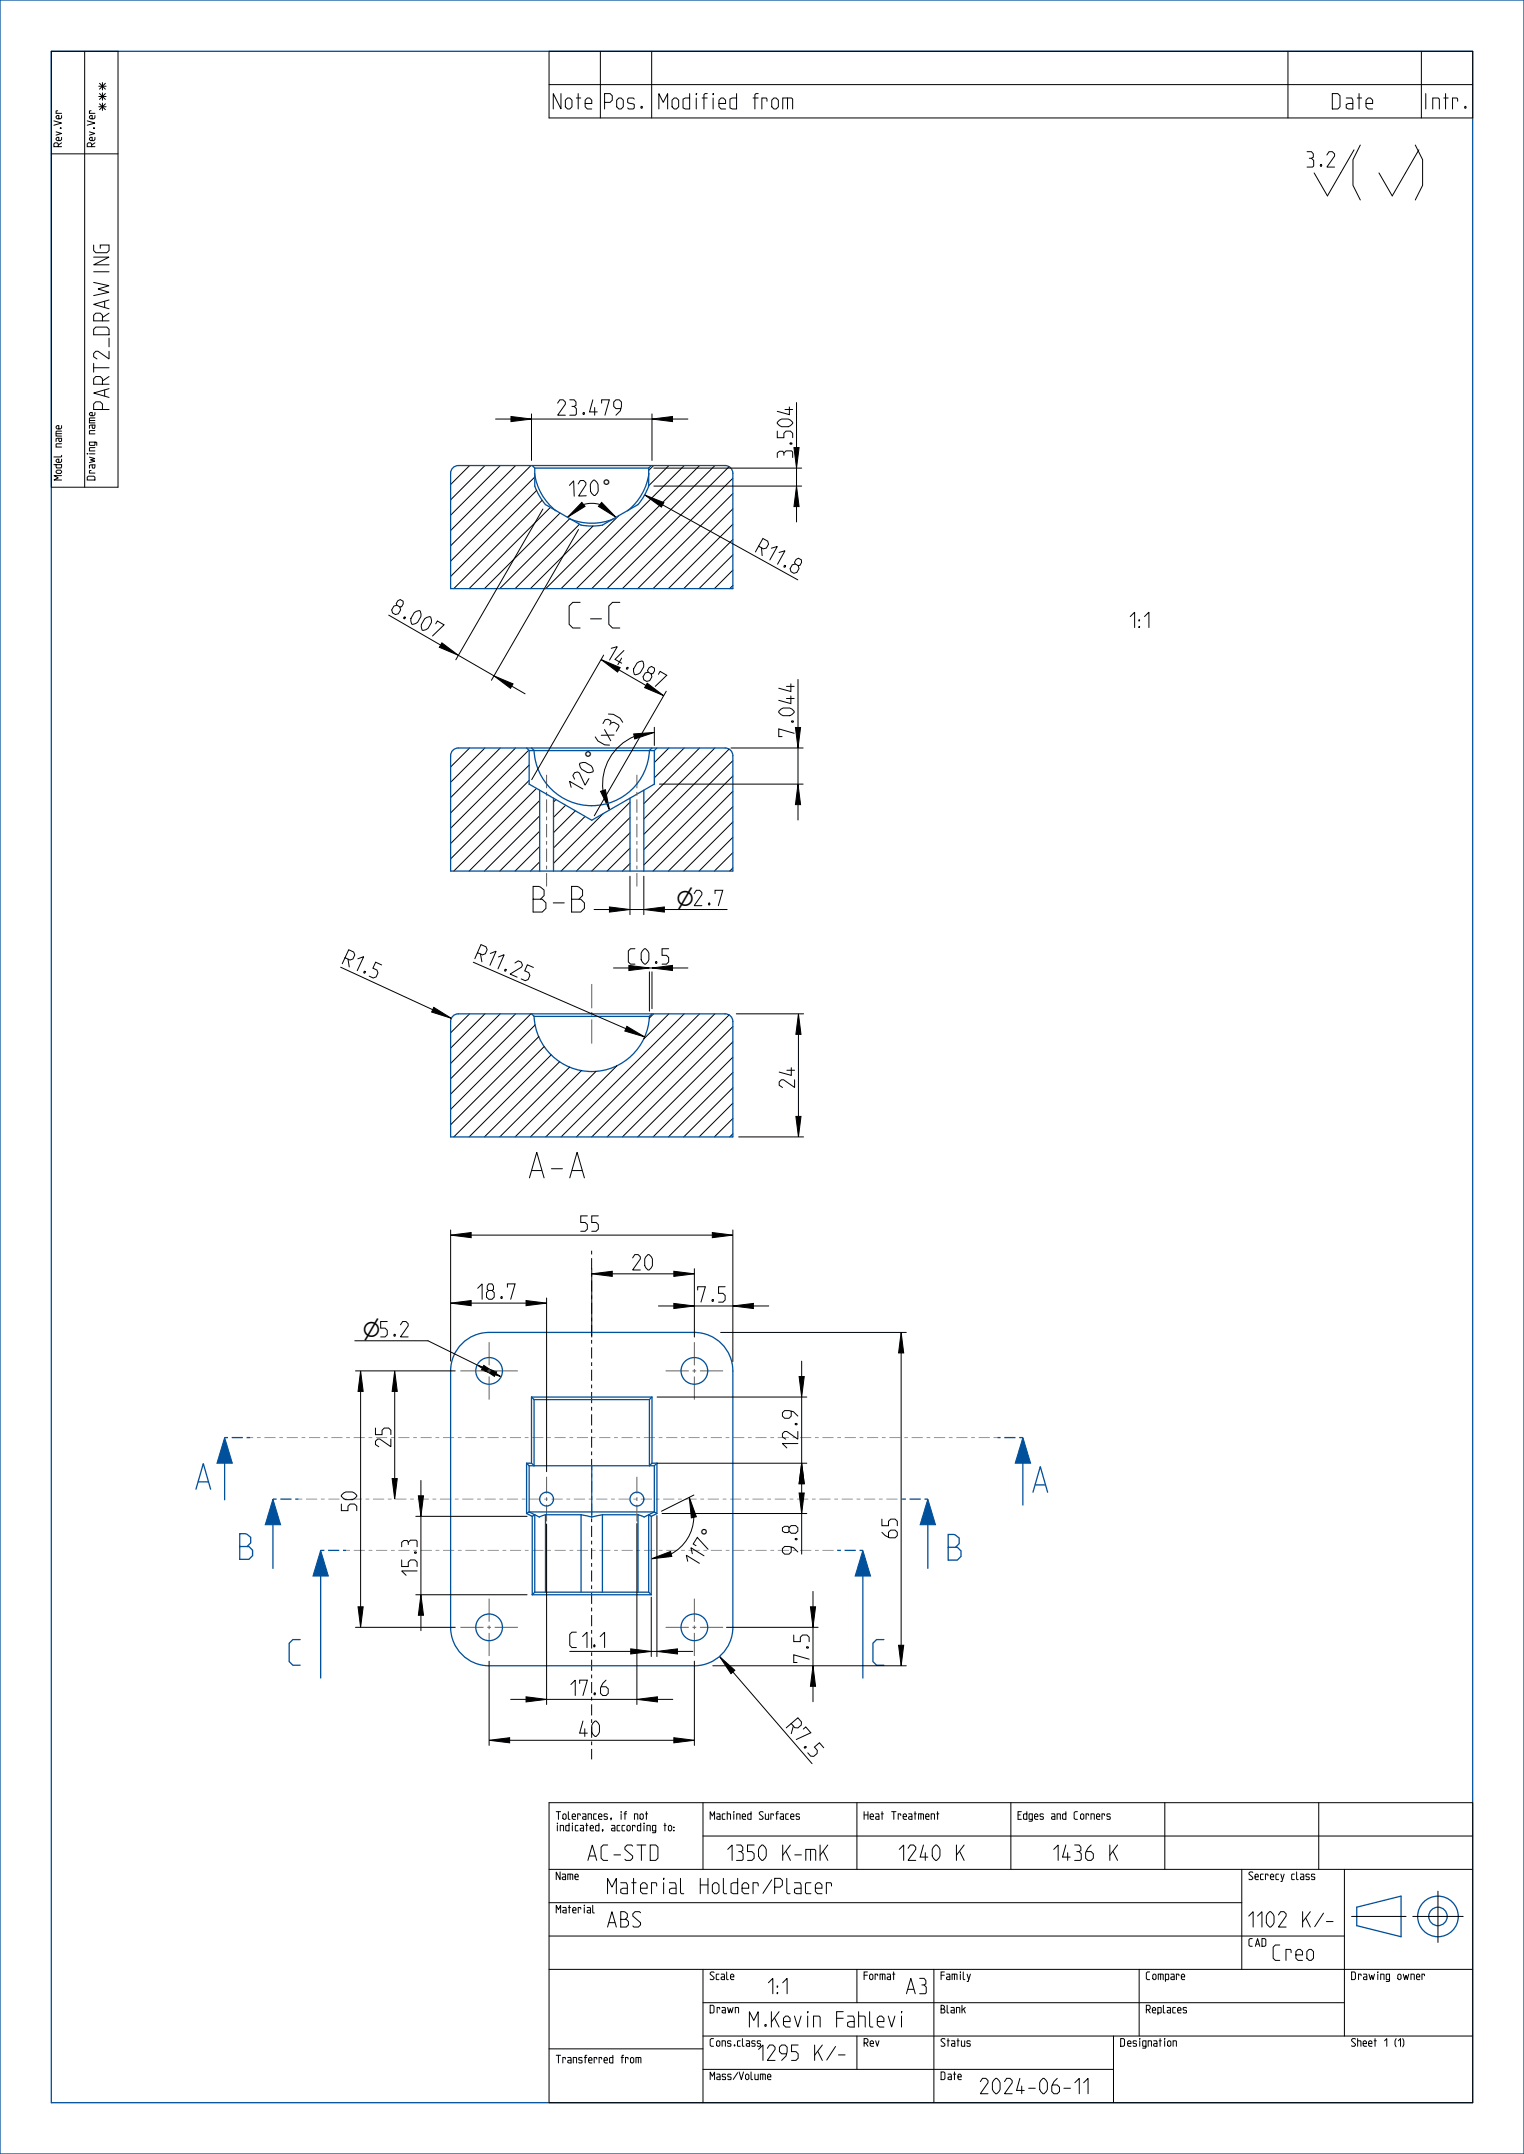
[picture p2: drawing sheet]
<svg xmlns="http://www.w3.org/2000/svg" width="297mm" height="420mm" viewBox="0 0 297 420" stroke-linecap="round" stroke-linejoin="round" font-family="sans-serif">
<path d="M89.3 90.8a1.5 1.5 0 0 0-1.5 1.5M104.2 94.8l.8 1.6 1.3 2M126.4 94.8l-.7 1.6-1.4 2M141.3 90.8a1.5 1.5 0 0 1 1.5 1.5M113.2 102.4l2.4 .2 1.8-.2M89.3 145.8a1.5 1.5 0 0 0-1.5 1.5M141.3 145.8a1.5 1.5 0 0 1 1.5 1.5M89.3 197.7a1.5 1.5 0 0 0-1.5 1.5M104.1 198.2a11.2 11.2 0 0 0 11.2 10.7 11.2 11.2 0 0 0 11.3-10.7M141.3 197.7a1.5 1.5 0 0 1 1.5 1.5" fill="none" stroke="#00509b" stroke-width=".25"/>
<g fill="none" stroke="#000" stroke-width=".19">
<path d="M91.5 90.8l-3.7 3.7M94.5 90.8l-6.7 6.7M97.5 90.8l-9.7 9.6M100.5 90.8l-12.7 12.6M103.5 90.8l-15.7 15.6M104.2 93l-16.4 16.4M104.6 95.6l-16.8 16.8M105.7 97.5l-17.3 17.3M107.3 98.9l-15.9 15.9M127.4 90.8l-1 .9M130.4 90.8l-4 3.9M133.3 90.8l-24 24"/>
<path d="M136.3 90.8l-24 24M139.3 90.8l-24 24M142.1 91l-23.8 23.8M142.8 93.2l-21.5 21.6M142.8 96.2l-18.5 18.6M142.8 99.2l-15.5 15.6M109.2 100l-14.8 14.8M111 101.1l-13.6 13.7M112.9 102.2l-12.5 12.6M115.6 102.6l-12.2 12.2M120.6 100.6l-14.2 14.2M142.8 102.2l-12.5 12.6"/>
<path d="M142.8 105.2l-9.6 9.6M142.8 108.2l-6.6 6.6M142.8 111.2l-3.6 3.6M142.8 114.2l-.6 .6M91.5 145.8l-3.7 3.7M94.5 145.8l-6.7 6.7M97.5 145.8l-9.7 9.7M100.5 145.8l-12.7 12.7M103 146.3l-15.2 15.2M103.1 149.2l-15.3 15.3M103.1 152.2l-15.3 15.3M104.6 153.7l-16.2 16.1"/>
<path d="M105.2 156.1l-13.8 13.7M105.2 159.1l-10.8 10.7M108.3 155.9l-.4 .5M110.2 157l-2.3 2.4M112.1 158.1l-4.2 4.3M114 159.2l-6.1 6.1M117.6 158.6l-9.7 9.7M122.8 156.4l-13.5 13.4M122.8 159.4l-10.5 10.4M130.4 145.8l-2.9 2.9M133.3 145.8l-5.8 5.9M136.3 145.8l-10.8 10.9"/>
<path d="M139.3 145.8l-13.8 13.9M142.1 146.1l-16.6 16.6M142.8 148.3l-17.3 17.4M142.8 151.3l-17.3 17.4M142.8 154.3l-15.5 15.5M142.8 157.3l-12.5 12.5M105.2 162.1l-7.8 7.7M105.2 165.1l-4.8 4.7M105.2 168l-1.8 1.8M122.8 162.4l-7.5 7.4M122.8 165.4l-4.5 4.4M122.8 168.4l-1.5 1.4"/>
<path d="M142.8 160.3l-9.6 9.5M142.8 163.3l-6.6 6.5M142.8 166.2l-3.6 3.6M142.8 169.2l-.6 .6M91.5 197.7l-3.7 3.7M94.5 197.7l-6.7 6.7M97.5 197.7l-9.7 9.7M100.5 197.7l-12.7 12.6M103.5 197.7l-15.7 15.6M104.3 199.8l-16.5 16.5M127.4 197.7l-.9 .8M130.4 197.7l-5 4.9"/>
<path d="M133.3 197.7l-24 24M136.3 197.7l-24 24M139.3 197.7l-24 24M142.1 197.9l-23.8 23.8M105 202.1l-17.2 17.2M106.1 204.1l-17.7 17.6M107.4 205.7l-16 16M109.1 207l-14.7 14.7M111 208.1l-13.6 13.6M113.3 208.7l-12.9 13M116.2 208.9l-12.8 12.8M120.3 207.8l-13.9 13.9"/>
<path d="M142.8 200.2l-21.5 21.5M142.8 203.1l-18.5 18.6M142.8 206.1l-15.5 15.6M142.8 209.1l-12.5 12.6M142.8 212.1l-9.6 9.6M142.8 215.1l-6.6 6.6M142.8 218.1l-3.6 3.6M142.8 221.1l-.6 .6"/>
</g>
<path d="M199.3 280.3l1.5 5h-3z" fill="#00509b"/>
<path d="M199.3 280.3l1.5 5h-3z" fill="none" stroke="#00509b" stroke-width=".19"/>
<path d="M201.3 291l1.4-5 1.5 5M201.8 289.5h1.9" fill="none" stroke="#00509b" stroke-width=".25"/>
<path d="M43.8 280.3l1.5 5h-3z" fill="#00509b"/>
<path d="M43.8 280.3l1.5 5h-3z" fill="none" stroke="#00509b" stroke-width=".19"/>
<path d="M38.2 290.4l1.4-5 1.4 5M38.7 288.9h1.9" fill="none" stroke="#00509b" stroke-width=".25"/>
<path d="M53.2 292.3l1.5 5h-3z" fill="#00509b"/>
<path d="M53.2 292.3l1.5 5h-3z" fill="none" stroke="#00509b" stroke-width=".19"/>
<path d="M46.7 301.6h1.4l.8-.8v-1l-.8-.6-.3-.1h-1.1v5h1.8l.7-.8v-1l-.7-.7h-.4" fill="none" stroke="#00509b" stroke-width=".25"/>
<path d="M180.8 292.3l1.5 5h-3z" fill="#00509b"/>
<path d="M180.8 292.3l1.5 5h-3z" fill="none" stroke="#00509b" stroke-width=".19"/>
<path d="M184.8 301.7h1.4l.7-.7v-1.1l-.7-.6-1.4-.1v5h1.8l.7-.7v-1.1l-.7-.7h-.4" fill="none" stroke="#00509b" stroke-width=".25"/>
<path d="M62.5 302.3l1.5 5h-3z" fill="#00509b"/>
<path d="M62.5 302.3l1.5 5h-3z" fill="none" stroke="#00509b" stroke-width=".19"/>
<path d="M58.5 319.7h-1.4l-.7 .7v3.6l.7 .7h1.4" fill="none" stroke="#00509b" stroke-width=".25"/>
<path d="M168.2 302.3l1.5 5h-3z" fill="#00509b"/>
<path d="M168.2 302.3l1.5 5h-3z" fill="none" stroke="#00509b" stroke-width=".19"/>
<g fill="none" stroke="#00509b" stroke-width=".25">
<path d="M0 0h297v420h-297zM10 10h277v400h-277zM87.8 92.3v22.5h55v-22.5M89.3 90.8h52M103.7 90.8l.5 .5M104.2 92.3a11.2 11.2 0 0 0 4.1 7.3M104.2 91.3v3.5M104.2 91.3h22.2M106.3 98.4l6.9 4M124.3 98.4l-6.9 4M126.4 91.3v3.5M126.5 92.3a11.3 11.3 0 0 1-4.2 7.3"/>
<path d="M126.9 90.8l-.5 .5M111.1 101.2a11.3 11.3 0 0 0 8.4 0M87.8 147.3v22.5h55v-22.5M89.3 145.8h52M102.6 145.8l.5 .5M103.1 146.3v6.6l12.2 7 12.2-7v-6.6M103.1 146.3h24.4M103.6 145.8l.5 .5a11.2 11.2 0 0 0 11.2 10.8 11.2 11.2 0 0 0 11.3-10.8l.5-.5M105.2 154.1v15.7M107.9 155.6v14.2M122.8 155.6v14.2M125.5 154.1v15.7"/>
<path d="M128 145.8l-.5 .5M87.8 199.2v22.5h55v-22.5M89.3 197.7h52M103.6 197.7l.5 .5M104.1 198.2h22.5M127.1 197.7l-.5 .5M89.7 262.4a7.5 7.5 0 0 1 5.6-2.6h40a7.5 7.5 0 0 1 7.5 7.5v50a7.5 7.5 0 0 1-7.5 7.5h-40a7.5 7.5 0 0 1-7.5-7.5v-50a7.5 7.5 0 0 1 1.9-4.9zM103.6 272.4v12.9M103.6 272.4l.5 .5M103.6 272.4h23.5M104.1 272.9v12.9M104.1 272.9h.1"/>
<path d="M104.1 272.9h22.5M126.6 272.9h.1M126.6 272.9v12.9M127.1 272.4l-.5 .5M127.1 272.4v12.9M43.8 285.3v7.1M53.2 297.3v8.5M102.6 285.3v9.8M102.6 295.1l1.1 .6M102.6 285.3l.5 .5M102.6 285.3h1M103.1 294.8l2 1 1.2-.4"/>
<path d="M103.1 285.8v9M103.1 294.8l-.5 .3M103.1 294.8h24.4M103.1 285.8h24.4M103.6 285.3l.5 .5M103.7 295.7v15.3M103.7 295.7l.5-.3v15.1M104.1 285.8h.1M106.3 295.4v15.1M106.3 295.4h6.9M113.2 295.4l2.1 .4M113.2 295.4v15.1"/>
<path d="M115.3 285.8v10M117.4 295.4l-2.1 .4M117.4 295.4h6.9M117.4 295.4v15.1M124.3 295.4v15.1M126.6 285.8h.1M126.9 295.7l-.5-.3v15.1M126.9 295.7v15.3M127.1 285.3l-.5 .5M127.1 285.3h.9M127.5 294.8l-2 1-1.2-.4M127.5 294.8l.5 .3"/>
<path d="M127.5 285.8v9M128 285.3l-.5 .5M128 295.1l-1.1 .6M128 285.3v9.8M180.8 297.3v8.5M199.3 285.3v8.2M62.5 307.3v19.9M103.7 311h23.2M104.2 310.5h22.2M104.2 310.5l-.5 .5M126.4 310.5l.5 .5M168.2 307.3v19.9"/>
<path d="M172.3 319.7h-1.5l-.7 .7v3.6l.7 .7h1.5M264.4 371.9l8.6-2.2v7.9l-8.6-2.1z"/>
<circle cx="95.3" cy="267.3" r="2.6"/>
<circle cx="135.3" cy="267.3" r="2.6"/>
<circle cx="106.5" cy="292.3" r="1.35"/>
<circle cx="124.1" cy="292.3" r="1.35"/>
<circle cx="95.3" cy="317.3" r="2.6"/>
<circle cx="135.3" cy="317.3" r="2.6"/>
<circle cx="280.2" cy="373.7" r="4"/>
<circle cx="280.2" cy="373.7" r="1.8"/>
</g>
<path d="M48.8 280.3h-5M53.2 292.3h5M175.8 292.3h5M199.3 280.3h-5M62.5 302.3h5M163.2 302.3h5" fill="none" stroke="#00509b" stroke-width=".25" stroke-dasharray=".7 .7 2.2 .7" stroke-linecap="butt"/>
<path d="M58.2 292.3h117.6M194.3 280.3h-145.5M67.5 302.3h95.7" fill="none" stroke="#9196a0" stroke-width=".19" stroke-dasharray=".7 .7 2.2 .7" stroke-linecap="butt"/>
<g fill="#000">
<path d="M99.6 81.2l4 .5-4 .5zM125.6 96.5l3.8 1.5-.5 .9zM127.1 81.7l4-.5v1zM155.2 94.8l.5 4h-1zM154.7 87.3h1l-.5 4zM113.4 98l.6 .7-3.4 2.2zM117.2 98l2.8 2.9-3.4-2.2zM86.1 125.3l3.2 2.5-3.7-1.6zM96.3 131.8l3.7 1.6-.5 .8zM117 154.3l1-.3 .8 3.9zM123.5 143.1l4-.3-3.8 1.3zM155 141.8h1l-.5 4z"/>
<path d="M155.5 152.9l.5 4h-1zM118.8 176.8l4 .5-4 .5zM125.5 177.3l4-.5v1zM84.5 196.4l3.5 2.2-3.9-1.3zM155.6 197.7l.5 4h-1zM122.2 200.1l3.4 2.1-3.8-1.2zM155.1 217.7h1l-.5 4zM87.8 240.8l4-.5v1zM87.8 254.1l4-.5v1zM102.5 253.6l4 .5-4 .5zM115.3 248.4l4-.5v1zM131.3 254.1l4 .5-4 .5z"/>
<path d="M131.3 247.9l4 .5-4 .5zM138.8 240.3l4 .5-4 .5zM142.8 254.6l4-.5v1zM175.6 259.8l.5 4h-1zM70.3 267.3l.5 4h-1zM76.9 267.3l.5 4h-1zM93 266.2l3.8 1.3-.4 .9zM94.3 266.2l3.4 2.3-3.9-1.4zM155.7 268.4h1l-.5 4zM76.4 288.3h1l-.5 4zM81.5 291.7h1l-.5 4zM134.3 292l1.4 3.7-1 .3z"/>
<path d="M156.2 285.3l.5 4h-1zM155.7 291.1h1l-.5 4zM69.8 313.3h1l-.5 4zM82 311l.5 4h-1zM126.9 304l3.8-1.5 .2 1zM157.9 313.3h1l-.5 4zM95.3 339.3l4-.5v1zM102.5 330.9l4 .5-4 .5zM124.1 331.4l4-.5v1zM122.9 321.5l4 .5-4 .5zM128 322l4-.5v1zM131.3 338.8l4 .5-4 .5z"/>
<path d="M140.2 323l3 2.7-.7 .6zM158.4 324.8l.5 4h-1zM175.1 320.8h1l-.5 4z"/>
</g>
<g fill="none" stroke="#000" stroke-width=".19">
<path d="M10 10h13v85h-13zM16.5 10v85M107 10h180v13h-180zM107 16.5h180M117 10v13M127 10v13M251 10v13M277 10v13M10 30h13M263.9 29.2l-5.2 9-2.6-4.5M18.2 47.8v1l.5 .5h2.1l.5-.5v-1h-1.8v.6M155.2 78.5v8.8"/>
<path d="M96.6 81.7h3M99.6 81.2l4 .5-4 .5zM103.6 80.7v9.1M103.6 81.7h23.5M105.8 99.3l-17 29.3M113.4 98l.6 .7-3.4 2.2zM113.7 98.4l1.6-.3 1.6 .3M117.2 98l2.8 2.9-3.4-2.2zM125.6 96.5l3.8 1.5-.5 .9zM127.1 81.7l4-.5v1zM127.1 80.7v9.1M127.4 94.8h28.8"/>
<path d="M127.4 91.3h28.8M129.1 98.4l26.4 14.7M131.1 81.7h3M154.7 87.3h1l-.5 4zM155.2 94.8l.5 4h-1zM155.2 91.3v3.5M155.2 98.8v3M75.8 119.9l10.1 5.9M112.7 103.3l-16.9 29.3M86.1 125.3l3.2 2.5-3.7-1.6zM89.3 127.8l7 4M96.3 131.8l3.7 1.6-.5 .8z"/>
<path d="M99.7 133.8l2.6 1.5M117.6 127.7l-14 24.3M129.8 134.8l-14 24.3M155.5 132.5v9.3M117 154.3l1-.3 .8 3.9zM123.5 143.1l4-.3-3.8 1.3zM123.6 143.6a10.1 10.1 0 0 0-6.1 10.5M127.5 141.8v3.5M128.5 152.9h28M142.5 145.8h14M155 141.8h1l-.5 4zM155.5 152.9l.5 4h-1z"/>
<path d="M155.5 145.8v7.1M155.5 156.9v3M115.8 177.3h3M118.8 176.8l4 .5-4 .5zM122.8 177.3h2.7M122.8 170.8v7.5M125.5 177.3l4-.5v1zM125.5 170.8v7.5M129.5 177.3h12.2M66.4 188.6l17.9 8.3M84.5 196.4l3.5 2.2-3.9-1.3zM92.2 187.6l29.8 13"/>
<path d="M119.6 188.7h3M126.6 189.5v7.7M127.1 189.5v7.2M131.1 188.7h3M143.5 197.7h13.1M155.6 197.7l.5 4h-1zM122.2 200.1l3.4 2.1-3.8-1.2zM155.1 217.7h1l-.5 4zM155.6 201.7v16M87.8 239.8v25.6M142.8 239.8v25.7M144 221.7h12.6"/>
<path d="M87.8 240.8l4-.5v1zM87.8 254.1l4-.5v1zM91.8 254.1h10.7M91.8 240.8h47M102.5 253.6l4 .5-4 .5zM106.5 253.1v33.9M115.3 248.4l4-.5v1zM115.3 247.4v13.3M119.3 248.4h12M128.3 254.6h3M131.3 254.1l4 .5-4 .5zM131.3 247.9l4 .5-4 .5z"/>
<path d="M135.3 247.4v13.3M135.3 254.6h7.5M138.8 240.3l4 .5-4 .5zM140.4 259.8h36.2M142.8 254.6l4-.5v1zM146.8 254.6h3M175.6 259.8l.5 4h-1zM69.1 261.4h14.3l9.6 4.8M69.3 267.3h19.4M70.3 267.3l.5 4h-1zM70.3 271.3v42M76.9 267.3l.5 4h-1z"/>
<path d="M76.9 271.3v17M93 266.2l3.8 1.3-.4 .9zM94.3 266.2l3.4 2.3-3.9-1.4zM128.1 272.4h29.1M155.7 268.4h1l-.5 4zM156.2 265.4v3M156.2 272.4v12.9M175.6 263.8v57M76.4 288.3h1l-.5 4zM81 295.7h21.7M81.5 291.7h1l-.5 4zM82 288.7v3"/>
<path d="M82 295.7v15.3M106.5 297.2v35.2M124.1 297.1v35.3M128 295.5v27.5M128.1 285.3h29.1M129 295.1h28.2M134.3 292l1.4 3.7-1 .3zM135.2 295.9a8.3 8.3 0 0 1-4.4 7.1M135.2 291.5l-6.3 3.2M155.7 291.1h1l-.5 4zM156.2 285.3l.5 4h-1zM156.2 289.3v13.7"/>
<path d="M69.3 317.3h19.4M69.8 313.3h1l-.5 4zM81 311h21.7M82 311l.5 4h-1zM82 315v3M126.9 304l3.8-1.5 .2 1zM126.9 311.4v11.6M141.6 317.3h17.8M157.9 313.3h1l-.5 4zM158.4 310.3v3M158.4 317.3v7.5M95.3 339.3l4-.5v1z"/>
<path d="M95.3 323.9v16.4M99.3 339.3h32M99.5 331.4h3M102.5 330.9l4 .5-4 .5zM106.5 331.4h17.6M111 322h11.9M122.9 321.5l4 .5-4 .5zM124.1 331.4l4-.5v1zM126.9 322h1.1M128 322l4-.5v1zM128.1 331.4h3M131.3 338.8l4 .5-4 .5z"/>
<path d="M132 322h3M135.3 323.9v16.4M138.9 324.8h37.7M140.2 323l3 2.7-.7 .6zM142.8 326l15.5 17.9M158.4 324.8l.5 4h-1zM158.4 328.8v3M175.1 320.8h1l-.5 4zM107 351.5h180v58.5h-180zM137 358h150M137 351.5v13M167 351.5v13"/>
<path d="M197 351.5v13M227 351.5v13M257 351.5v13M107 364.5h180M107 371h135M107 377.5h155M242 364.5v19.5M262 364.5v32.5M263.4 373.7h10.6M275.3 373.7h9.8M280.2 368.7v10M107 384h180"/>
<path d="M107 399.5h30M137 390.5h125M137 397h150M137 384v26M167 384v6.5M167 397v6.5M182 384v26M217 397v13M222 384v13M137 403.5h80"/>
</g>
<path d="M115.3 243.9v99.2" fill="none" stroke="#000" stroke-width=".19" stroke-dasharray=".7 .7 2.2 .7" stroke-linecap="butt"/>
<g fill="none" stroke="#785055" stroke-width=".19">
<path d="M106.5 151.1v2.6M106.5 154.4v.7M106.5 155.9v2.6M106.5 159.2v.7M124.1 151.1v2.6M124.1 154.4v.7M124.1 155.9v2.6M124.1 159.2v.7M106.5 160.7v2.6M106.5 164v.7M106.5 165.4v2.7M106.5 168.8v.7"/>
<path d="M106.5 170.2v2.6M124.1 160.7v2.6M124.1 164v.7M124.1 165.4v2.7M124.1 168.8v.7M124.1 170.2v2.6M115.3 191.9v4.7M115.3 197.3v.7M115.3 198.8v4.7M89.7 267.3h4.5M95 267.3h.7M95.3 261.7v4.5"/>
<path d="M95.3 266.9v.8M95.3 268.4v4.5M96.4 267.3h4.5M129.7 267.3h4.5M135 267.3h.7M135.3 261.7v4.5M135.3 266.9v.8M135.3 268.4v4.5M136.4 267.3h4.5M106.5 288v3.2M106.5 291.9v.8M106.5 293.4v3.3"/>
<path d="M124.1 288v3.2M124.1 291.9v.8M124.1 293.4v3.3M89.7 317.3h4.5M95 317.3h.7M95.3 311.7v4.5M95.3 316.9v.8M95.3 318.4v4.5M96.4 317.3h4.5M129.7 317.3h4.5M135 317.3h.7M135.3 311.7v4.5"/>
<path d="M135.3 316.9v.8M135.3 318.4v4.5M136.4 317.3h4.5"/>
</g>
<text font-size="13" x="263.7" y="38.3">( )</text>
<g font-size="6.5">
<text x="111.1" y="122.5">C-C</text>
<text x="103.6" y="177.8">B-B</text>
<text x="103.6" y="229.7">A-A</text>
</g>
<g font-size="4.1">
<text x="117.5" y="96.6" transform="rotate(-2 117.5 96.6)">°</text>
<text x="116.4" y="149" transform="rotate(-60 116.4 149)">°</text>
<text x="131.7" y="176.6">⌀2.7</text>
<text x="131.7" y="176.6">⌀</text>
<text x="70.6" y="260.7">⌀5.2</text>
<text x="70.6" y="260.7">⌀</text>
<text x="138.9" y="300.6" transform="rotate(-58 138.9 300.6)">°</text>
</g>
<g font-size="3.9">
<text x="21.3" y="21.5" transform="rotate(-90 21.3 21.5)">***</text>
<text x="107.3" y="21.2">Note</text>
<text x="117.3" y="21.2">Pos.</text>
<text x="128.4" y="21.2">Modified from</text>
<text x="259.3" y="21.2">Date</text>
<text x="276.1" y="21.2">Intr.</text>
<text x="254.7" y="32.6">3.2</text>
<text x="21.3" y="79.8" transform="rotate(-90 21.3 79.8)">PART2_DRAWING</text>
<text x="108.7" y="81">23.479</text>
<text x="154.5" y="89.2" transform="rotate(-90 154.5 89.2)">3.504</text>
<text x="111" y="96.8" transform="rotate(-2 111 96.8)">120°</text>
<text x="147.2" y="107.6" transform="rotate(29 147.2 107.6)">R11.8</text>
<text x="76.1" y="119.3" transform="rotate(30 76.1 119.3)">8.007</text>
<text x="217.7" y="122.4">1:1</text>
<text x="118" y="128.3" transform="rotate(30 118 128.3)">14.087</text>
<text x="154.8" y="143.6" transform="rotate(-90 154.8 143.6)">7.044</text>
<text x="113.2" y="154.6" transform="rotate(-60 113.2 154.6)">120° (x3)</text>
<text x="66.7" y="187.9" transform="rotate(25 66.7 187.9)">R1.5</text>
<text x="92.5" y="186.9" transform="rotate(24 92.5 186.9)">R11.25</text>
<text x="122.5" y="188">C0.5</text>
<text x="154.9" y="212" transform="rotate(-90 154.9 212)">24</text>
<text x="113.2" y="240.1">55</text>
<text x="123.3" y="247.6">20</text>
<text x="93.1" y="253.3">18.7</text>
<text x="136" y="253.9">7.5</text>
<text x="76.2" y="282.1" transform="rotate(-90 76.2 282.1)">25</text>
<text x="155.5" y="282.3" transform="rotate(-90 155.5 282.3)">12.9</text>
<text x="69.5" y="294.6" transform="rotate(-90 69.5 294.6)">50</text>
<text x="174.9" y="299.8" transform="rotate(-90 174.9 299.8)">65</text>
<text x="135.8" y="305.6" transform="rotate(-58 135.8 305.6)">117°</text>
<text x="155.5" y="303" transform="rotate(-90 155.5 303)">9.8</text>
<text x="81.3" y="307.2" transform="rotate(-90 81.3 307.2)">15.3</text>
<text x="111" y="321.3">C1.1</text>
<text x="157.7" y="324.2" transform="rotate(-90 157.7 324.2)">7.5</text>
<text x="111.2" y="330.6">17.6</text>
<text x="113" y="338.6">40</text>
<text x="153.2" y="336.9" transform="rotate(49 153.2 336.9)">R7.5</text>
<text x="115" y="362.7">AC-STD</text>
<text x="141.5" y="362.7">1350 K-mK</text>
<text x="175" y="362.7">1240 K</text>
<text x="205" y="362.7">1436 K</text>
<text x="117.8" y="369.2">Material Holder/Placer</text>
<text x="117.8" y="375.7">ABS</text>
<text x="242.6" y="375.7">1102 K/-</text>
<text x="248.1" y="382.2">Creo</text>
<text x="148.5" y="388.7">1:1</text>
<text x="176.6" y="388.7">A3</text>
<text x="145.4" y="395.2">M.Kevin Fahlevi</text>
<text x="147.8" y="401.7">1295 K/-</text>
<text x="190.4" y="408.2">2024-06-11</text>
</g>
<g font-size="2">
<text x="12" y="28.6" transform="rotate(-90 12 28.6)">Rev.Ver</text>
<text x="18.5" y="28.6" transform="rotate(-90 18.5 28.6)">Rev.Ver</text>
<text x="12" y="93.6" transform="rotate(-90 12 93.6)">Model name</text>
<text x="18.5" y="93.6" transform="rotate(-90 18.5 93.6)">Drawing name</text>
<text x="108.4" y="354.7">Tolerances, if not</text>
<text x="108.4" y="357">indicated, according to:</text>
<text x="138.4" y="354.7">Machined Surfaces</text>
<text x="168.4" y="354.7">Heat Treatment</text>
<text x="198.4" y="354.7">Edges and Corners</text>
<text x="108.4" y="366.5">Name</text>
<text x="243.4" y="366.5">Secrecy class</text>
<text x="108.4" y="373">Material</text>
<text x="243.4" y="379.5">CAD</text>
<text x="138.4" y="386">Scale</text>
<text x="168.4" y="386">Format</text>
<text x="183.4" y="386">Family</text>
<text x="223.4" y="386">Compare</text>
<text x="263.4" y="386">Drawing owner</text>
<text x="138.4" y="392.5">Drawn</text>
<text x="183.4" y="392.5">Blank</text>
<text x="223.4" y="392.5">Replaces</text>
<text x="138.4" y="399">Cons.class</text>
<text x="168.4" y="399">Rev</text>
<text x="183.4" y="399">Status</text>
<text x="218.4" y="399">Designation</text>
<text x="263.4" y="399">Sheet 1 (1)</text>
<text x="108.4" y="402.2">Transferred from</text>
<text x="138.4" y="405.5">Mass/Volume</text>
<text x="183.4" y="405.5">Date</text>
</g>
</svg>
